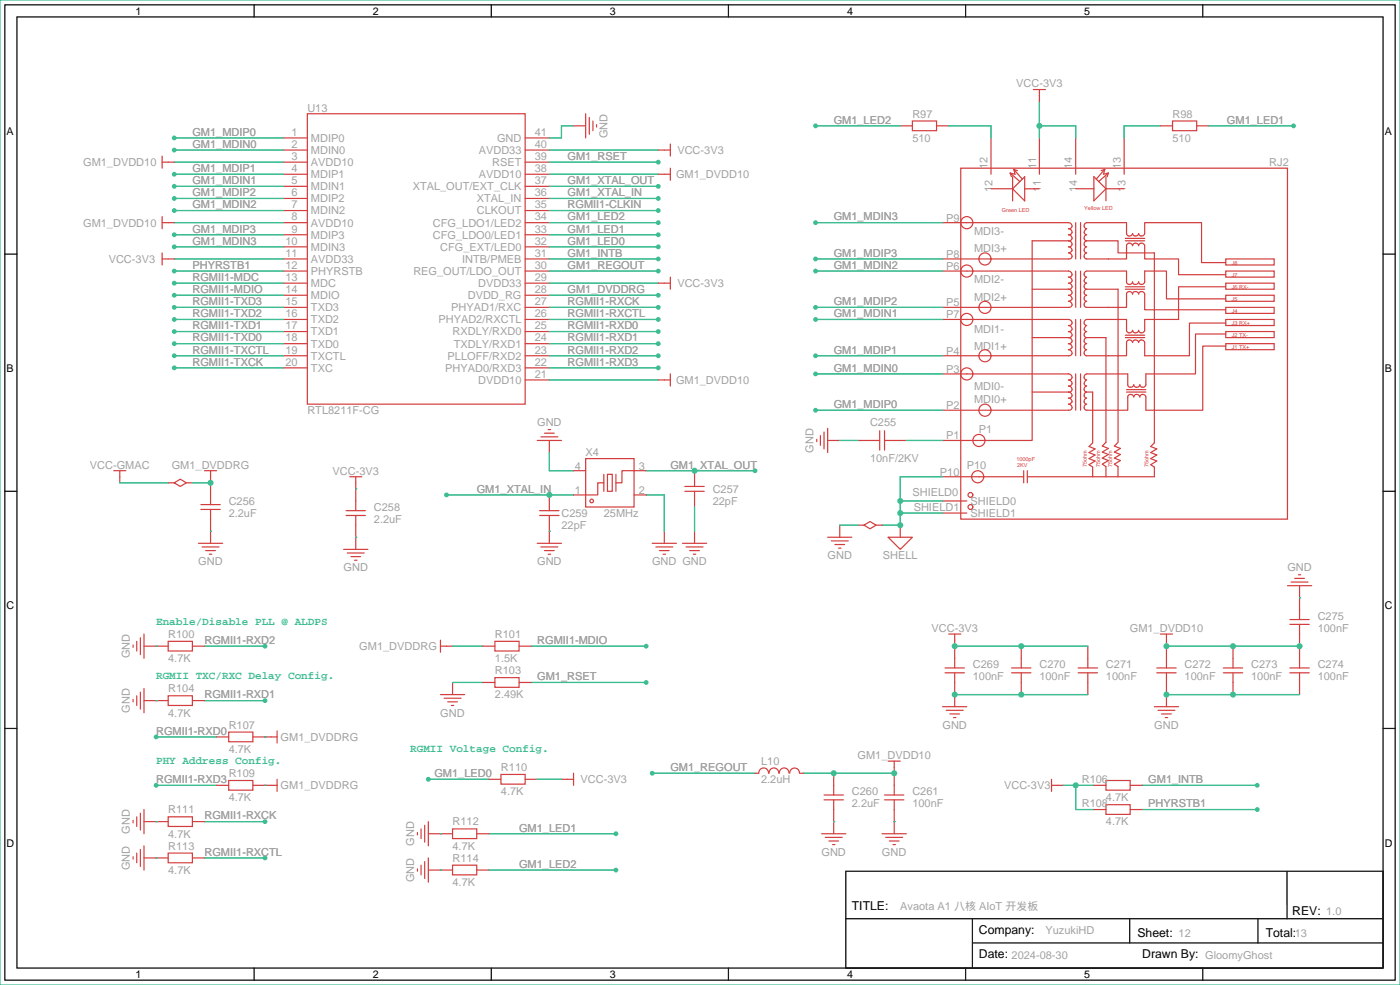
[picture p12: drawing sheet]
<svg xmlns="http://www.w3.org/2000/svg" width="294mm" height="207mm" viewBox="0 0 294 207" stroke-linecap="round" stroke-linejoin="round" font-family="sans-serif">
<path d="M0 0h293.9v206.8h-293.9z" fill="#fff" stroke="#3dbd91" stroke-width=".25"/>
<g fill="#3dbd91">
<circle cx="171.2" cy="46.7" r=".51"/>
<circle cx="171.2" cy="54.4" r=".51"/>
<circle cx="171.2" cy="56.9" r=".51"/>
<circle cx="171.2" cy="64.5" r=".51"/>
<circle cx="171.2" cy="67.1" r=".51"/>
<circle cx="171.2" cy="74.7" r=".51"/>
<circle cx="171.2" cy="78.5" r=".51"/>
<circle cx="171.2" cy="86.1" r=".51"/>
<circle cx="138.2" cy="72.1" r=".51"/>
<circle cx="138.2" cy="69.6" r=".51"/>
<circle cx="138.2" cy="67.1" r=".51"/>
<circle cx="138.2" cy="74.7" r=".51"/>
<circle cx="138.2" cy="64.5" r=".51"/>
<circle cx="138.2" cy="77.2" r=".51"/>
<circle cx="138.2" cy="56.9" r=".51"/>
<circle cx="138.2" cy="62" r=".51"/>
<circle cx="138.2" cy="34" r=".51"/>
<circle cx="138.2" cy="39.1" r=".51"/>
<circle cx="138.2" cy="41.7" r=".51"/>
<circle cx="138.2" cy="44.2" r=".51"/>
<circle cx="138.2" cy="46.7" r=".51"/>
<circle cx="138.2" cy="49.3" r=".51"/>
<circle cx="138.2" cy="51.8" r=".51"/>
<circle cx="138.2" cy="54.4" r=".51"/>
<circle cx="36.6" cy="69.6" r=".51"/>
<circle cx="36.6" cy="72.1" r=".51"/>
<circle cx="36.6" cy="77.2" r=".51"/>
<circle cx="36.6" cy="74.7" r=".51"/>
<circle cx="36.6" cy="59.4" r=".51"/>
<circle cx="36.6" cy="62" r=".51"/>
<circle cx="36.6" cy="64.5" r=".51"/>
<circle cx="36.6" cy="67.1" r=".51"/>
<circle cx="36.6" cy="36.6" r=".51"/>
<circle cx="36.6" cy="39.1" r=".51"/>
<circle cx="36.6" cy="41.7" r=".51"/>
<circle cx="36.6" cy="44.2" r=".51"/>
<circle cx="36.6" cy="49.3" r=".51"/>
<circle cx="36.6" cy="51.8" r=".51"/>
<circle cx="36.6" cy="31.5" r=".51"/>
<circle cx="36.6" cy="29" r=".51"/>
<circle cx="36.6" cy="56.9" r=".51"/>
<circle cx="158.5" cy="98.8" r=".51"/>
<circle cx="93.7" cy="103.9" r=".51"/>
<circle cx="55.6" cy="135.6" r=".51"/>
<circle cx="55.6" cy="147.1" r=".51"/>
<circle cx="32.8" cy="154.7" r=".51"/>
<circle cx="32.8" cy="164.8" r=".51"/>
<circle cx="55.6" cy="172.5" r=".51"/>
<circle cx="55.6" cy="180.1" r=".51"/>
<circle cx="135.6" cy="135.6" r=".51"/>
<circle cx="135.6" cy="143.3" r=".51"/>
<circle cx="89.9" cy="163.6" r=".51"/>
<circle cx="129.3" cy="175" r=".51"/>
<circle cx="129.3" cy="182.6" r=".51"/>
<circle cx="136.9" cy="162.3" r=".51"/>
<circle cx="263.9" cy="164.8" r=".51"/>
<circle cx="263.9" cy="169.9" r=".51"/>
<circle cx="171.2" cy="26.4" r=".51"/>
<circle cx="271.5" cy="26.4" r=".51"/>
</g>
<path d="M1 1h291.9v204.7h-291.9zM3.6 3.6h286.7v199.6h-286.7zM177.5 182.9h112.8v20.3h-112.8z" fill="none" stroke="#000" stroke-width=".25"/>
<g fill="#000" stroke="#000" stroke-width=".25">
<path d="M53.3 1v2.6zM103.1 1v2.6zM152.9 1v2.6zM202.7 1v2.6zM252.5 1v2.6zM1 53.3h2.6zM290.3 53.3h2.6zM1 103.1h2.6zM290.3 103.1h2.6zM1 152.9h2.6zM290.3 152.9h2.6zM177.6 192.8h112.6z"/>
<path d="M204.1 197.9h86.1zM204.1 192.8v10.2zM237.1 192.8v5.1zM264.1 192.8v5.1zM270.2 182.9v9.9zM53.3 203.2v2.5zM103.1 203.2v2.5zM152.9 203.2v2.5zM202.7 203.2v2.5zM252.5 203.2v2.5z"/>
</g>
<g fill="none" stroke="#d43d3d" stroke-width=".25">
<path d="M216.9 18.8h2.6M218.2 18.8v2.5M34 34h2.6M34 32.8v2.5M59.4 29h5.1M59.4 31.5h5.1M59.4 34h5.1M59.4 36.6h5.1M59.4 39.1h5.1M64.5 23.9h45.7v60.9h-45.7zM110.2 29h5.1M110.2 31.5h5.1"/>
<path d="M110.2 34h5.1M110.2 36.6h5.1M110.2 39.1h5.1M120.4 26.4h2.5M122.9 23.9v5.1M123.7 24.6v3.6M124.5 25.4v2M125.2 26.2v.5M138.2 31.5h2.5M138.2 36.6h2.5M140.7 30.2v2.6M140.7 35.3v2.5"/>
<path d="M189 26.4h2.5M191.5 25.4h5.1v2h-5.1zM196.6 26.4h2.5M201.7 35.3h68.6v73.7h-68.6zM208 29v7.6M208 39.6h4.6M212 36.3l2.1 1.8M212 36.3l.3 .8M212.6 37.1v5.1M212.8 35.6l1.8 2M212.8 35.6l.8 .2M212.8 35.6l.3 1-1.1-.3"/>
<path d="M215.1 39.6h3M215.1 37.1v5.1l-2.5-2.6zM218.2 29v7.6M225.8 29v7.6M225.8 39.6h3.8M229.6 37.1l2.6 2.5-2.6 2.6zM231.9 35.6l-1.8 2M231.9 35.6l-.8 .2M231.9 35.6l-.3 1 1.1-.3M232.2 37.1v5.1M232.2 39.6h3.8M232.7 36.3l-2.1 1.8"/>
<path d="M232.7 36.3l-.3 .8M236 29v7.6M243.6 26.4h2.5M246.1 25.4h5.1v2h-5.1zM251.2 26.4h2.5M34 46.7h2.6M34 54.4h2.6M34 45.5v2.5M34 53.1v2.5M59.4 41.7h5.1M59.4 44.2h5.1M59.4 46.7h5.1"/>
<path d="M59.4 49.3h5.1M59.4 51.8h5.1M59.4 54.4h5.1M59.4 56.9h5.1M59.4 59.4h5.1M110.2 41.7h5.1M110.2 44.2h5.1M110.2 46.7h5.1M110.2 49.3h5.1M110.2 51.8h5.1M110.2 54.4h5.1M110.2 56.9h5.1"/>
<path d="M110.2 59.4h5.1M138.2 59.4h2.5M140.7 58.2v2.5M197.9 46.7h26.4a.65 .65 0 0 1 .8 .7 .65 .65 0 0 1-.8 .6 .65 .65 0 0 1 .8 .6 .65 .65 0 0 1-.8 .7 .65 .65 0 0 1 .8 .6 .65 .65 0 0 1-.8 .6M197.9 56.9h26.4a.65 .65 0 0 1 .8 .6 .65 .65 0 0 1-.8 .7 .65 .65 0 0 1 .8 .6 .65 .65 0 0 1-.8 .6 .65 .65 0 0 1 .8 .7 .65 .65 0 0 1-.8 .6M224.3 50.5h-7.6v42h-18.8M224.3 50.5a.65 .65 0 0 1 .8 .7 .65 .65 0 0 1-.8 .6 .65 .65 0 0 1 .8 .7 .65 .65 0 0 1-.8 .6 .65 .65 0 0 1 .8 .6 .65 .65 0 0 1-.8 .7h-26.4M225.8 46.7v7.7M225.8 56.9v7.6M226.8 46.7v7.7M226.8 56.9v7.6M228.1 50.5a.65 .65 0 0 1-.5-.6 .65 .65 0 0 1 .5-.6 .65 .65 0 0 1-.5-.7 .65 .65 0 0 1 .5-.6 .65 .65 0 0 1-.5-.6 .65 .65 0 0 1 .5-.7h8.4v2.3a.65 .65 0 0 0 .6 .5 .65 .65 0 0 0 .6-.5 .65 .65 0 0 0 .7 .5 .65 .65 0 0 0 .6-.5 .65 .65 0 0 0 .6 .5 .65 .65 0 0 0 .7-.5v-2.3h11.9v8.4h5.1"/>
<path d="M228.1 50.5a.65 .65 0 0 0-.5 .7 .65 .65 0 0 0 .5 .6 .65 .65 0 0 0-.5 .7 .65 .65 0 0 0 .5 .6 .65 .65 0 0 0-.5 .6 .65 .65 0 0 0 .5 .7h8.4v-2.8a.65 .65 0 0 1 .6-.6 .65 .65 0 0 1 .6 .6 .65 .65 0 0 1 .7-.6 .65 .65 0 0 1 .6 .6 .65 .65 0 0 1 .6-.6 .65 .65 0 0 1 .7 .6v2.8h7.1v3.3h9.9M228.1 50.5h6.6v2.6h7.6v39.9l-.7 .7 1.2 .5-1.2 .8 1.2 .5-1.2 .8 1.2 .5-1.2 .7 .7 .5v2.1h-26.7M236.2 50h4.1M236.2 50.5h4.1M257.3 54.4h10.2v1.2h-10.2zM257.3 56.9h10.2v1.3h-10.2zM257.3 59.4h10.2v1.3h-10.2zM59.4 62h5.1M59.4 64.5h5.1M59.4 67.1h5.1M59.4 69.6h5.1M59.4 72.1h5.1"/>
<path d="M59.4 74.7h5.1M59.4 77.2h5.1M110.2 62h5.1M110.2 64.5h5.1M110.2 67.1h5.1M110.2 69.6h5.1M110.2 72.1h5.1M110.2 74.7h5.1M110.2 77.2h5.1M110.2 79.8h5.1M138.2 79.8h2.5M140.7 78.5v2.5"/>
<path d="M197.9 67.1h26.4a.65 .65 0 0 1 .8 .6 .65 .65 0 0 1-.8 .6 .65 .65 0 0 1 .8 .7 .65 .65 0 0 1-.8 .6 .65 .65 0 0 1 .8 .6 .65 .65 0 0 1-.8 .7M197.9 78.5h26.4a.65 .65 0 0 1 .8 .6 .65 .65 0 0 1-.8 .7 .65 .65 0 0 1 .8 .6 .65 .65 0 0 1-.8 .6 .65 .65 0 0 1 .8 .7 .65 .65 0 0 1-.8 .6M216.7 60.7h7.6M216.7 70.9h7.6M224.3 60.7a.65 .65 0 0 1 .8 .6 .65 .65 0 0 1-.8 .7 .65 .65 0 0 1 .8 .6 .65 .65 0 0 1-.8 .6 .65 .65 0 0 1 .8 .7 .65 .65 0 0 1-.8 .6h-26.4M224.3 70.9a.65 .65 0 0 1 .8 .6 .65 .65 0 0 1-.8 .6 .65 .65 0 0 1 .8 .7 .65 .65 0 0 1-.8 .6 .65 .65 0 0 1 .8 .6 .65 .65 0 0 1-.8 .7h-26.4M225.8 67.1v7.6M225.8 78.5v7.6M226.8 67.1v7.6M226.8 78.5v7.6M228.1 60.7a.65 .65 0 0 0-.5 .6 .65 .65 0 0 0 .5 .7 .65 .65 0 0 0-.5 .6 .65 .65 0 0 0 .5 .6 .65 .65 0 0 0-.5 .7 .65 .65 0 0 0 .5 .6h8.4v-2.8a.65 .65 0 0 1 .6-.5 .65 .65 0 0 1 .6 .5 .65 .65 0 0 1 .7-.5 .65 .65 0 0 1 .6 .5 .65 .65 0 0 1 .6-.5 .65 .65 0 0 1 .7 .5v3.3h17M228.1 60.7a.65 .65 0 0 1-.5-.6 .65 .65 0 0 1 .5-.7 .65 .65 0 0 1-.5-.6 .65 .65 0 0 1 .5-.6 .65 .65 0 0 1-.5-.7 .65 .65 0 0 1 .5-.6h8.4v2.3a.65 .65 0 0 0 .6 .5 .65 .65 0 0 0 .6-.5 .65 .65 0 0 0 .7 .5 .65 .65 0 0 0 .6-.5 .65 .65 0 0 0 .6 .5 .65 .65 0 0 0 .7-.5v-2.3h4.6v5.8h12.4"/>
<path d="M228.1 70.9h4.1l-.1 22-.7 .7 1.3 .5-1.3 .8 1.3 .5-1.3 .8 1.3 .5-1.3 .7 .7 .5v2.1M228.1 60.7h6.6v32M236.2 60.2h4.1M236.2 60.7h4.1M236.2 70.4h4.1M236.2 70.9h4.1M257.3 62h10.2v1.2h-10.2zM257.3 64.5h10.2v1.3h-10.2zM257.3 67.1h10.2v1.2h-10.2zM257.3 69.6h10.2v1.3h-10.2zM257.3 72.1h10.2v1.3h-10.2zM257.3 67.8h-7.6v6.9h-9.4v-2.8a.65 .65 0 0 0-.7-.5 .65 .65 0 0 0-.6 .5 .65 .65 0 0 0-.6-.5 .65 .65 0 0 0-.7 .5 .65 .65 0 0 0-.6-.5 .65 .65 0 0 0-.6 .5v2.8h-8.4a.65 .65 0 0 1-.5-.7 .65 .65 0 0 1 .5-.6 .65 .65 0 0 1-.5-.6 .65 .65 0 0 1 .5-.7 .65 .65 0 0 1-.5-.6 .65 .65 0 0 1 .5-.6"/>
<path d="M257.3 70.1h-6.3v8.4h-10.5v2.3a.65 .65 0 0 1-.6 .5 .65 .65 0 0 1-.6-.5 .65 .65 0 0 1-.7 .5 .65 .65 0 0 1-.6-.5 .65 .65 0 0 1-.6 .5 .65 .65 0 0 1-.7-.5v-2.3h-8.6a.65 .65 0 0 0-.5 .6 .65 .65 0 0 0 .5 .7l-.4 .3a.57 .57 0 0 0-.1 .6 .57 .57 0 0 0 .5 .3 .65 .65 0 0 0-.5 .7 .65 .65 0 0 0 .5 .6 .65 .65 0 0 0-.5 .6 .65 .65 0 0 0 .5 .7 .65 .65 0 0 0-.5 .6 .65 .65 0 0 0 .5 .6 .65 .65 0 0 0-.5 .7 .65 .65 0 0 0 .5 .6h8.6v-2.8a.65 .65 0 0 1 .7-.5 .65 .65 0 0 1 .6 .5 .65 .65 0 0 1 .6-.5 .65 .65 0 0 1 .7 .5 .65 .65 0 0 1 .6-.5 .65 .65 0 0 1 .6 .5v2.8h12v-13.5h4.8M257.3 60.2h-9.9v6.9h-7.1v2.2a.65 .65 0 0 1-.7 .6 .65 .65 0 0 1-.6-.6 .65 .65 0 0 1-.6 .6 .65 .65 0 0 1-.7-.6 .65 .65 0 0 1-.6 .6 .65 .65 0 0 1-.6-.6v-2.2h-8.4a.65 .65 0 0 0-.5 .6 .65 .65 0 0 0 .5 .6l-.4 .3a.57 .57 0 0 0-.1 .6 .57 .57 0 0 0 .5 .4 .65 .65 0 0 0-.5 .6 .65 .65 0 0 0 .5 .7M23.9 98.8h2.5M25.1 98.8v2.5M42.9 98.8h2.6M44.2 98.8v7.1M112.8 92.5h5.1M113.5 91.7h3.6M114.3 90.9h2M115.1 90.2h.5M115.3 92.5v2.5M120.4 98.8h2.5"/>
<path d="M122.9 96.3h10.2v10.1h-10.2zM126.7 99.6v3.5M127.5 99.6h1v3.5h-1zM129.3 99.6v3.5M135.6 98.8h-5v2.5h-1.3M145.8 98.8v3.3M171.4 92.2v.5M172.2 91.4v2.1M173 90.7v3.5M173.7 92.5h2.6M173.7 89.9v5.1M180.1 92.5h4.6"/>
<path d="M184.7 90.4v4.1M185.7 92.5h4.5M185.7 90.4v4.1M214.9 98.8v2.5M215.6 98.8v2.5M216.7 82.3h7.6M224.3 82.3a.65 .65 0 0 1 .8 .6 .65 .65 0 0 1-.8 .7 .65 .65 0 0 1 .8 .6 .65 .65 0 0 1-.8 .6 .65 .65 0 0 1 .8 .7 .65 .65 0 0 1-.8 .6h-26.4M227.8 82.3h1.6v10.7l-.8 .7 1.3 .5-1.3 .8 1.3 .5-1.3 .8 1.3 .5-1.3 .7 .8 .5v2.1M234.7 92.9l-.8 .7 1.3 .5-1.3 .8 1.3 .5-1.3 .8 1.3 .5-1.3 .7 .8 .5v2.1M236.5 81.8h4M236.5 82.3h4M35.3 101.3h1.3"/>
<path d="M36.6 101.3l1.2-.7 1.3 .7-1.3 .8zM39.1 101.3h1.3M41.7 114h5M42.2 105.9h4M42.2 106.9h4M42.4 114.8h3.6M43.2 115.6h2M43.9 116.3h.5M44.2 106.9v7.1M72.1 115.3h5.1M72.6 108.2h4.1M72.6 107.2h4.1"/>
<path d="M72.9 116.1h3.6M73.4 100.1h2.5M73.7 116.8h2M74.4 117.6h.5M74.7 100.1v7.1M74.7 108.2v7.1M112.8 114h5.1M113.3 108.2h4M113.3 107.2h4M113.5 114.8h3.6M114.3 115.6h2M115.1 116.3h.5"/>
<path d="M115.3 103.9v3.3M115.3 108.2v5.8M126.7 101.3h-1.2v2.6h-5.1M133.1 103.9h2.5M136.9 114h5.1M137.7 114.8h3.5M138.4 115.6h2.1M139.2 116.3h.5M139.4 111.5v2.5M143.3 114h5M143.8 103.1h4M143.8 102.1h4"/>
<path d="M144 114.8h3.6M144.8 115.6h2M145.5 116.3h.5M145.8 103.1v3.3M145.8 111.5v2.5M173.7 112.8h5.1M174.5 113.5h3.6M175.3 114.3h2M176 115.1h.5M176.3 110.2v2.6M180.1 110.2h1.3M181.4 110.2l1.2-.7 1.3 .7-1.3 .8z"/>
<path d="M183.9 110.2h1.3M186.4 112.8h5.1l-2.5 2.5zM189 110.2v2.6M197.9 105.2h5M197.9 107.7h5M197.9 100.1h17M27.9 135.4v.5M28.7 134.6v2.1M29.5 133.9v3.5M30.2 135.6h5.1M30.2 133.1v5.1M35.3 134.6h5.1v2.1h-5.1z"/>
<path d="M40.4 135.6h2.5M92.5 135.6h2.5M92.5 134.4v2.5M101.3 135.6h2.6M103.9 134.6h5.1v2.1h-5.1zM109 135.6h2.5M199.1 133.1h2.6M200.4 133.1v7.1M214.4 135.6v4.6M228.3 135.6v4.6M243.6 133.1h2.5M244.9 133.1v7.1"/>
<path d="M258.8 135.6v4.6M270.3 122.9h5M270.8 130h4M270.8 131.1h4M271 122.2h3.6M271.8 121.4h2M272.5 120.7h.5M272.8 122.9v7.1M272.8 131.1v9.1M27.9 146.8v.5M28.7 146.1v2M29.5 145.3v3.5"/>
<path d="M30.2 144.5v5.1M30.2 147.1h5.1M35.3 146.1h5.1v2h-5.1zM40.4 147.1h2.5M45.5 154.7h2.5M48 153.7h5.1v2h-5.1zM53.1 154.7h5.1M58.2 153.4v2.6M92.5 145.8h5M93.2 146.6h3.6M94 147.3h2M94.7 148.1h.5"/>
<path d="M95 143.3v2.5M101.3 143.3h2.6M103.9 142.2h5.1v2.1h-5.1zM109 143.3h2.5M186.4 159.8h2.6M187.7 159.8v7.1M197.9 148.3h5M198.4 140.2h4M198.4 141.2h4M198.6 149.1h3.6M199.4 149.9h2M200.2 150.6h.5"/>
<path d="M200.4 141.2v7.1M212.3 140.2h4.1M212.3 141.2h4.1M214.4 141.2v4.6M226.3 140.2h4.1M226.3 141.2h4.1M228.3 141.2v4.6M242.3 148.3h5.1M242.8 140.2h4.1M242.8 141.2h4.1M243.1 149.1h3.5M243.8 149.9h2.1"/>
<path d="M244.6 150.6h.5M244.9 141.2v7.1M256.8 140.2h4.1M256.8 141.2h4.1M258.8 141.2v4.6M270.8 140.2h4M270.8 141.2h4M272.8 141.2v4.6M27.9 172.2v.5M27.9 179.8v.5M28.7 171.5v2M28.7 179.1v2"/>
<path d="M29.5 170.7v3.5M29.5 178.3v3.6M30.2 169.9v5.1M30.2 177.5v5.1M30.2 172.5h5.1M35.3 171.5h5.1v2h-5.1zM35.3 179.1h5.1v2h-5.1zM40.4 172.5h2.5M45.5 164.8h2.5M48 163.8h5.1v2.1h-5.1zM53.1 164.8h5.1M58.2 163.6v2.5"/>
<path d="M87.6 174.8v.5M88.4 174v2M89.2 173.2v3.6M89.9 175h5.1M89.9 172.5v5M95 174h5.1v2h-5.1zM100.1 175h2.5M102.6 163.6h2.6M105.2 162.6h5v2h-5zM110.2 163.6h2.6M117.9 163.6h2.5M120.4 162.3v2.5"/>
<path d="M161.3 162.3a1.01 1.01 0 0 0-1-1.1 1.01 1.01 0 0 0-1 1.1h-.8M161.4 162.3a1.01 1.01 0 0 1 1.1-1.1 1.01 1.01 0 0 1 1 1.1M163.6 162.3a1.01 1.01 0 0 1 1-1.1 1.01 1.01 0 0 1 1 1.1M165.8 162.3a1.01 1.01 0 0 1 1-1.1 1.01 1.01 0 0 1 1 1.1M167.9 162.3h.8M172.5 175h5M173 166.9h4M173 167.9h4M173.2 175.8h3.6M174 176.5h2M174.8 177.3h.5M175 162.3v4.6"/>
<path d="M175 167.9v7.1M185.2 175h5M185.7 166.9h4M185.7 167.9h4M185.9 175.8h3.6M186.7 176.5h2M187.5 177.3h.5M187.7 167.9v7.1M220.7 164.8h2.6M220.7 163.6v2.5M229.6 164.8h2.6M229.6 169.9h2.6"/>
<path d="M232.2 163.8h5v2.1h-5zM232.2 168.9h5v2h-5zM237.2 164.8h2.6M237.2 169.9h2.6M30.2 180.1h5.1M40.4 180.1h2.5M87.6 182.4v.5M88.4 181.6v2M89.2 180.8v3.6M89.9 180.1v5.1M89.9 182.6h5.1M95 181.6h5.1v2h-5.1z"/>
<path d="M100.1 182.6h2.5"/>
<circle cx="202.9" cy="46.7" r="1.27"/>
<circle cx="202.9" cy="56.9" r="1.27"/>
<circle cx="206.8" cy="54.4" r="1.27"/>
<circle cx="202.9" cy="78.5" r="1.27"/>
<circle cx="202.9" cy="67.1" r="1.27"/>
<circle cx="206.8" cy="74.7" r="1.27"/>
<circle cx="206.8" cy="64.5" r="1.27"/>
<circle cx="205.5" cy="92.5" r="1.27"/>
<circle cx="206.8" cy="86.1" r="1.27"/>
<circle cx="124.2" cy="105.2" r=".38"/>
<circle cx="203.7" cy="106.4" r=".51"/>
<circle cx="203.7" cy="103.9" r=".51"/>
<circle cx="205.2" cy="100.1" r="1.27"/>
</g>
<g fill="none" stroke="#3dbd91" stroke-width=".25">
<path d="M36.6 36.6h22.8M36.6 31.5h22.8M36.6 34h22.8M36.6 39.1h22.8M36.6 29h22.8M115.3 36.6h22.9M115.3 31.5h22.9M115.3 34h22.9M115.3 39.1h22.9M120.4 26.4h-2.5v2.6h-2.6M171.2 26.4h17.8M199.1 26.4h8.9v2.6"/>
<path d="M218.2 26.4h7.6v2.6M218.2 21.3v7.7M243.6 26.4h-7.6v2.6M253.7 26.4h17.8M36.6 46.7h22.8M36.6 54.4h22.8M36.6 56.9h22.8M36.6 59.4h22.8M36.6 41.7h22.8M36.6 44.2h22.8M36.6 49.3h22.8M36.6 51.8h22.8"/>
<path d="M115.3 46.7h22.9M115.3 54.4h22.9M115.3 56.9h22.9M115.3 59.4h22.9M115.3 41.7h22.9M115.3 44.2h22.9M115.3 49.3h22.9M115.3 51.8h22.9M171.2 46.7h26.7M171.2 54.4h26.7M171.2 56.9h26.7M36.6 64.5h22.8"/>
<path d="M36.6 67.1h22.8M36.6 74.7h22.8M36.6 72.1h22.8M36.6 69.6h22.8M36.6 77.2h22.8M36.6 62h22.8M115.3 64.5h22.9M115.3 67.1h22.9M115.3 74.7h22.9M115.3 72.1h22.9M115.3 69.6h22.9M115.3 77.2h22.9"/>
<path d="M115.3 79.8h22.9M115.3 62h22.9M171.2 64.5h26.7M171.2 67.1h26.7M171.2 74.7h26.7M171.2 78.5h26.7M115.3 95v3.8h5.1M135.6 98.8h22.9M171.2 86.1h26.7M176.3 92.5h3.8M190.2 92.5h7.7M25.1 101.3h10.2"/>
<path d="M40.4 101.3h3.8M44.2 111.5h.1M74.7 112.8h.1M74.7 102.6h.1M93.7 103.9h26.7M115.3 111.5h.1M135.6 103.9h3.8v7.6M145.8 106.4v5.1M176.3 110.2h3.8M189 107.7h8.9M189 105.2h8.9M197.9 100.1h-8.9v10.1h-3.8"/>
<path d="M32.8 135.6h.1M42.9 135.6h12.7M95 135.6h6.3M111.5 135.6h24.1M200.4 135.6h27.9M244.9 135.6h27.9M272.8 125.5h.1M32.8 147.1h.1M32.8 154.7h12.7M42.9 147.1h12.7M55.6 154.7h.1M95 143.3h6.3"/>
<path d="M111.5 143.3h24.1M200.4 145.8h27.9M244.9 145.8h27.9M32.8 172.5h.1M32.8 164.8h12.7M42.9 172.5h12.7M55.6 164.8h.1M89.9 163.6h12.7M92.5 175h.1M102.6 175h26.7M112.8 163.6h5.1M136.9 162.3h21.6"/>
<path d="M168.7 162.3h19M175 172.5h.1M187.7 172.5h.1M223.3 164.8h6.3M225.8 164.8v5.1h3.8M239.8 164.8h24.1M239.8 169.9h24.1M32.8 180.1h.1M42.9 180.1h12.7M92.5 182.6h.1M102.6 182.6h26.7"/>
</g>
<g fill="#3dbd91">
<circle cx="145.8" cy="98.8" r=".63"/>
<circle cx="115.3" cy="103.9" r=".63"/>
<circle cx="189" cy="107.7" r=".63"/>
<circle cx="189" cy="110.2" r=".63"/>
<circle cx="189" cy="105.2" r=".63"/>
<circle cx="44.2" cy="101.3" r=".63"/>
<circle cx="175" cy="162.3" r=".63"/>
<circle cx="187.7" cy="162.3" r=".63"/>
<circle cx="225.8" cy="164.8" r=".63"/>
<circle cx="218.2" cy="26.4" r=".63"/>
<circle cx="214.4" cy="135.6" r=".63"/>
<circle cx="200.4" cy="135.6" r=".63"/>
<circle cx="214.4" cy="145.8" r=".63"/>
<circle cx="200.4" cy="145.8" r=".63"/>
<circle cx="244.9" cy="135.6" r=".63"/>
<circle cx="258.8" cy="135.6" r=".63"/>
<circle cx="272.8" cy="135.6" r=".63"/>
<circle cx="244.9" cy="145.8" r=".63"/>
<circle cx="258.8" cy="145.8" r=".63"/>
</g>
<g font-size="2.6">
<text x="178.8" y="191">TITLE:</text>
<text x="205.5" y="196.1">Company:</text>
<text x="238.8" y="196.6">Sheet: 12</text>
<text x="265.7" y="196.6">Total:13</text>
<text x="271.3" y="192">REV: 1.0</text>
<text x="205.5" y="201.2">Date: 2024-08-30</text>
<text x="239.8" y="201.2">Drawn By: GloomyGhost</text>
</g>
<g font-size="2.3" fill="#a2a2a2">
<text x="64.5" y="23.4">U13</text>
<text x="213.3" y="18.3">VCC-3V3</text>
<text x="40.4" y="28.5">GM1_MDIP0</text>
<text x="61.2" y="28.5">1</text>
<text x="65.3" y="29.8">MDIP0</text>
<text x="104.3" y="29.8">GND</text>
<text x="112.3" y="28.5">41</text>
<text x="127.6" y="29" transform="rotate(-90 127.6 29)">GND</text>
<text x="175" y="26">GM1_LED2</text>
<text x="191.5" y="24.7">R97</text>
<text x="191.5" y="29.8">510</text>
<text x="246.1" y="24.7">R98</text>
<text x="246.1" y="29.8">510</text>
<text x="257.6" y="26">GM1_LED1</text>
<text x="17.4" y="34.8">GM1_DVDD10</text>
<text x="40.4" y="31">GM1_MDIN0</text>
<text x="61.2" y="33.6">3</text>
<text x="61.2" y="31">2</text>
<text x="65.3" y="34.8">AVDD10</text>
<text x="65.3" y="32.3">MDIN0</text>
<text x="100.5" y="32.3">AVDD33</text>
<text x="103.3" y="34.8">RSET</text>
<text x="112.3" y="31">40</text>
<text x="112.3" y="33.6">39</text>
<text x="119.1" y="33.6">GM1_RSET</text>
<text x="142.2" y="32.3">VCC-3V3</text>
<text x="207.3" y="35.5" transform="rotate(-90 207.3 35.5)">12</text>
<text x="217.5" y="35.5" transform="rotate(-90 217.5 35.5)">11</text>
<text x="225.1" y="35.5" transform="rotate(-90 225.1 35.5)">14</text>
<text x="235.2" y="35.5" transform="rotate(-90 235.2 35.5)">13</text>
<text x="266.4" y="34.8">RJ2</text>
<text x="40.4" y="36.1">GM1_MDIP1</text>
<text x="40.4" y="38.7">GM1_MDIN1</text>
<text x="40.4" y="41.2">GM1_MDIP2</text>
<text x="61.2" y="41.2">6</text>
<text x="61.2" y="38.7">5</text>
<text x="61.2" y="36.1">4</text>
<text x="65.3" y="39.9">MDIN1</text>
<text x="65.3" y="37.4">MDIP1</text>
<text x="86.6" y="39.9">XTAL_OUT/EXT_CLK</text>
<text x="100.5" y="37.4">AVDD10</text>
<text x="112.3" y="36.1">38</text>
<text x="112.3" y="38.7">37</text>
<text x="112.3" y="41.2">36</text>
<text x="119.1" y="38.7">GM1_XTAL_OUT</text>
<text x="119.1" y="41.2">GM1_XTAL_IN</text>
<text x="141.9" y="37.4">GM1_DVDD10</text>
<text x="208.3" y="40.4" transform="rotate(-90 208.3 40.4)">12</text>
<text x="218.5" y="40.4" transform="rotate(-90 218.5 40.4)">11</text>
<text x="226.1" y="40.4" transform="rotate(-90 226.1 40.4)">14</text>
<text x="236.3" y="40.4" transform="rotate(-90 236.3 40.4)">13</text>
<text x="17.4" y="47.5">GM1_DVDD10</text>
<text x="40.4" y="43.7">GM1_MDIN2</text>
<text x="61.2" y="46.3">8</text>
<text x="61.2" y="43.7">7</text>
<text x="65.3" y="47.5">AVDD10</text>
<text x="65.3" y="45">MDIN2</text>
<text x="65.3" y="42.5">MDIP2</text>
<text x="90.9" y="47.5">CFG_LDO1/LED2</text>
<text x="100.1" y="42.5">XTAL_IN</text>
<text x="100.1" y="45">CLKOUT</text>
<text x="112.3" y="43.7">35</text>
<text x="112.3" y="46.3">34</text>
<text x="119.1" y="43.7">RGMII1-CLKIN</text>
<text x="119.1" y="46.3">GM1_LED2</text>
<text x="175" y="46.3">GM1_MDIN3</text>
<text x="198.6" y="46.5">P9</text>
<text x="40.4" y="48.8">GM1_MDIP3</text>
<text x="40.4" y="51.4">GM1_MDIN3</text>
<text x="59.9" y="53.9">11</text>
<text x="59.9" y="51.4">10</text>
<text x="61.2" y="48.8">9</text>
<text x="65.3" y="52.6">MDIN3</text>
<text x="65.3" y="50.1">MDIP3</text>
<text x="90.9" y="50.1">CFG_LDO0/LED1</text>
<text x="92.4" y="52.6">CFG_EXT/LED0</text>
<text x="112.3" y="48.8">33</text>
<text x="112.3" y="51.4">32</text>
<text x="112.3" y="53.9">31</text>
<text x="119.1" y="48.8">GM1_LED1</text>
<text x="119.1" y="51.4">GM1_LED0</text>
<text x="119.1" y="53.9">GM1_INTB</text>
<text x="175" y="53.9">GM1_MDIP3</text>
<text x="204.5" y="49.3">MDI3-</text>
<text x="204.5" y="52.9">MDI3+</text>
<text x="22.8" y="55.2">VCC-3V3</text>
<text x="40.4" y="59">RGMII1-MDC</text>
<text x="40.4" y="56.4">PHYRSTB1</text>
<text x="59.9" y="59">13</text>
<text x="59.9" y="56.4">12</text>
<text x="65.3" y="57.7">PHYRSTB</text>
<text x="65.3" y="55.2">AVDD33</text>
<text x="86.8" y="57.7">REG_OUT/LDO_OUT</text>
<text x="97" y="55.2">INTB/PMEB</text>
<text x="112.3" y="56.4">30</text>
<text x="112.3" y="59">29</text>
<text x="119.1" y="56.4">GM1_REGOUT</text>
<text x="175" y="56.4">GM1_MDIN2</text>
<text x="198.6" y="56.7">P6</text>
<text x="198.6" y="54.1">P8</text>
<text x="204.5" y="59.5">MDI2-</text>
<text x="40.4" y="61.5">RGMII1-MDIO</text>
<text x="40.4" y="64.1">RGMII1-TXD3</text>
<text x="59.9" y="64.1">15</text>
<text x="59.9" y="61.5">14</text>
<text x="65.3" y="65.3">TXD3</text>
<text x="65.3" y="62.8">MDIO</text>
<text x="65.3" y="60.2">MDC</text>
<text x="94.7" y="65.3">PHYAD1/RXC</text>
<text x="98.2" y="62.8">DVDD_RG</text>
<text x="100.4" y="60.2">DVDD33</text>
<text x="112.3" y="61.5">28</text>
<text x="112.3" y="64.1">27</text>
<text x="119.1" y="64.1">RGMII1-RXCK</text>
<text x="119.1" y="61.5">GM1_DVDDRG</text>
<text x="142.2" y="60.2">VCC-3V3</text>
<text x="175" y="64.1">GM1_MDIP2</text>
<text x="198.6" y="64.3">P5</text>
<text x="204.5" y="63.3">MDI2+</text>
<text x="40.4" y="69.1">RGMII1-TXD1</text>
<text x="40.4" y="71.7">RGMII1-TXD0</text>
<text x="40.4" y="66.6">RGMII1-TXD2</text>
<text x="59.9" y="71.7">18</text>
<text x="59.9" y="69.1">17</text>
<text x="59.9" y="66.6">16</text>
<text x="65.3" y="70.4">TXD1</text>
<text x="65.3" y="67.9">TXD2</text>
<text x="92" y="67.9">PHYAD2/RXCTL</text>
<text x="95" y="70.4">RXDLY/RXD0</text>
<text x="112.3" y="66.6">26</text>
<text x="112.3" y="69.1">25</text>
<text x="112.3" y="71.7">24</text>
<text x="119.1" y="71.7">RGMII1-RXD1</text>
<text x="119.1" y="69.1">RGMII1-RXD0</text>
<text x="119.1" y="66.6">RGMII1-RXCTL</text>
<text x="175" y="66.6">GM1_MDIN1</text>
<text x="198.6" y="66.8">P7</text>
<text x="204.5" y="69.9">MDI1-</text>
<text x="40.4" y="76.8">RGMII1-TXCK</text>
<text x="40.4" y="74.2">RGMII1-TXCTL</text>
<text x="59.9" y="76.8">20</text>
<text x="59.9" y="74.2">19</text>
<text x="65.3" y="75.5">TXCTL</text>
<text x="65.3" y="72.9">TXD0</text>
<text x="93.9" y="75.5">PLLOFF/RXD2</text>
<text x="95.2" y="72.9">TXDLY/RXD1</text>
<text x="112.3" y="74.2">23</text>
<text x="112.3" y="76.8">22</text>
<text x="119.1" y="74.2">RGMII1-RXD2</text>
<text x="119.1" y="76.8">RGMII1-RXD3</text>
<text x="175" y="74.2">GM1_MDIP1</text>
<text x="198.6" y="74.4">P4</text>
<text x="204.5" y="73.4">MDI1+</text>
<text x="65.3" y="78">TXC</text>
<text x="93.4" y="78">PHYAD0/RXD3</text>
<text x="100.4" y="80.6">DVDD10</text>
<text x="112.3" y="79.3">21</text>
<text x="141.9" y="80.6">GM1_DVDD10</text>
<text x="175" y="78">GM1_MDIN0</text>
<text x="198.6" y="78.3">P3</text>
<text x="204.5" y="81.8">MDI0-</text>
<text x="64.5" y="86.9">RTL8211F-CG</text>
<text x="112.8" y="89.5">GND</text>
<text x="175" y="85.6">GM1_MDIP0</text>
<text x="182.6" y="89.5">C255</text>
<text x="198.6" y="85.9">P2</text>
<text x="204.5" y="84.6">MDI0+</text>
<text x="122.9" y="95.8">X4</text>
<text x="170.7" y="95" transform="rotate(-90 170.7 95)">GND</text>
<text x="198.6" y="92.2">P1</text>
<text x="205.5" y="91">P1</text>
<text x="18.9" y="98.3">VCC-GMAC</text>
<text x="36.1" y="98.3">GM1_DVDDRG</text>
<text x="69.8" y="99.6">VCC-3V3</text>
<text x="120.6" y="98.6">4</text>
<text x="134.1" y="98.6">3</text>
<text x="140.7" y="98.3">GM1_XTAL_OUT</text>
<text x="182.6" y="97.1">10nF/2KV</text>
<text x="197.3" y="99.8">P10</text>
<text x="202.9" y="98.3">P10</text>
<text x="48" y="106">C256</text>
<text x="78.5" y="107.2">C258</text>
<text x="100.1" y="103.4">GM1_XTAL_IN</text>
<text x="120.6" y="103.7">1</text>
<text x="134.1" y="103.7">2</text>
<text x="149.6" y="103.4">C257</text>
<text x="149.6" y="106">22pF</text>
<text x="191.5" y="104.2">SHIELD0</text>
<text x="191.8" y="107.2">SHIELD1</text>
<text x="203.7" y="105.9">SHIELD0</text>
<text x="48" y="108.5">2.2uF</text>
<text x="78.5" y="109.8">2.2uF</text>
<text x="117.9" y="108.5">C259</text>
<text x="117.9" y="111">22pF</text>
<text x="126.7" y="108.5">25MHz</text>
<text x="203.7" y="108.5">SHIELD1</text>
<text x="41.6" y="118.7">GND</text>
<text x="72.1" y="119.9">GND</text>
<text x="112.8" y="118.7">GND</text>
<text x="136.9" y="118.7">GND GND</text>
<text x="173.7" y="117.4">GND</text>
<text x="185.3" y="117.4">SHELL</text>
<text x="270.2" y="119.9">GND</text>
<text x="276.6" y="130.1">C275</text>
<text x="35.3" y="133.9">R100</text>
<text x="42.9" y="135.2">RGMII1-RXD2</text>
<text x="75.4" y="136.4">GM1_DVDDRG</text>
<text x="103.9" y="133.9">R101</text>
<text x="112.8" y="135.2">RGMII1-MDIO</text>
<text x="195.5" y="132.6">VCC-3V3</text>
<text x="237.2" y="132.6">GM1_DVDD10</text>
<text x="276.6" y="132.6">100nF</text>
<text x="27.2" y="138.2" transform="rotate(-90 27.2 138.2)">GND</text>
<text x="35.3" y="139">4.7K</text>
<text x="103.9" y="139">1.5K</text>
<text x="103.9" y="141.5">R103</text>
<text x="112.8" y="142.8">GM1_RSET</text>
<text x="204.2" y="140.3">C269</text>
<text x="204.2" y="142.8">100nF</text>
<text x="218.2" y="140.3">C270</text>
<text x="218.2" y="142.8">100nF</text>
<text x="232.2" y="140.3">C271</text>
<text x="232.2" y="142.8">100nF</text>
<text x="248.7" y="140.3">C272</text>
<text x="248.7" y="142.8">100nF</text>
<text x="262.6" y="140.3">C273</text>
<text x="262.6" y="142.8">100nF</text>
<text x="276.6" y="140.3">C274</text>
<text x="276.6" y="142.8">100nF</text>
<text x="27.2" y="149.6" transform="rotate(-90 27.2 149.6)">GND</text>
<text x="35.3" y="145.3">R104</text>
<text x="42.9" y="146.6">RGMII1-RXD1</text>
<text x="103.9" y="146.6">2.49K</text>
<text x="32.8" y="154.2">RGMII1-RXD0</text>
<text x="35.3" y="150.4">4.7K</text>
<text x="48" y="153">R107</text>
<text x="58.9" y="155.5">GM1_DVDDRG</text>
<text x="92.4" y="150.4">GND</text>
<text x="197.8" y="153">GND</text>
<text x="242.3" y="153">GND</text>
<text x="48" y="158">4.7K</text>
<text x="105.2" y="161.8">R110</text>
<text x="140.7" y="161.8">GM1_REGOUT</text>
<text x="159.8" y="160.6">L10</text>
<text x="180" y="159.3">GM1_DVDD10</text>
<text x="32.8" y="164.4">RGMII1-RXD3</text>
<text x="48" y="163.1">R109</text>
<text x="58.9" y="165.7">GM1_DVDDRG</text>
<text x="91.2" y="163.1">GM1_LED0</text>
<text x="105.2" y="166.9">4.7K</text>
<text x="121.9" y="164.4">VCC-3V3</text>
<text x="159.8" y="164.4">2.2uH</text>
<text x="178.8" y="166.9">C260</text>
<text x="191.5" y="166.9">C261</text>
<text x="210.8" y="165.7">VCC-3V3</text>
<text x="227.1" y="164.4">R106</text>
<text x="241" y="164.4">GM1_INTB</text>
<text x="35.3" y="170.7">R111</text>
<text x="42.9" y="172">RGMII1-RXCK</text>
<text x="48" y="168.2">4.7K</text>
<text x="95" y="173.3">R112</text>
<text x="178.8" y="169.5">2.2uF</text>
<text x="191.5" y="169.5">100nF</text>
<text x="227.1" y="169.5">R108</text>
<text x="232.2" y="168.2">4.7K</text>
<text x="232.2" y="173.3">4.7K</text>
<text x="241" y="169.5">PHYRSTB1</text>
<text x="27.2" y="175" transform="rotate(-90 27.2 175)">GND</text>
<text x="35.3" y="175.8">4.7K</text>
<text x="35.3" y="178.4">R113</text>
<text x="42.9" y="179.6">RGMII1-RXCTL</text>
<text x="86.9" y="177.6" transform="rotate(-90 86.9 177.6)">GND</text>
<text x="95" y="178.4">4.7K</text>
<text x="109" y="174.5">GM1_LED1</text>
<text x="172.4" y="179.6">GND</text>
<text x="185.1" y="179.6">GND</text>
<text x="27.2" y="182.7" transform="rotate(-90 27.2 182.7)">GND</text>
<text x="35.3" y="183.4">4.7K</text>
<text x="86.9" y="185.2" transform="rotate(-90 86.9 185.2)">GND</text>
<text x="95" y="180.9">R114</text>
<text x="95" y="186">4.7K</text>
<text x="109" y="182.2">GM1_LED2</text>
<text x="189" y="191.1">Avaota A1 八核 AIoT 开发板</text>
<text x="219.5" y="196.1">YuzukiHD</text>
</g>
<g font-size="2.3" fill="#3dbc91">
<text x="32.8" y="131.1">Enable/Disable PLL @ ALDPS</text>
<text x="32.8" y="142.6">RGMII TXC/RXC Delay Config.</text>
<text x="32.8" y="160.3">PHY Address Config.</text>
<text x="86.1" y="157.8">RGMII Voltage Config.</text>
</g>
<g font-size="2.2">
<text x="28.4" y="3.1">1</text>
<text x="78.2" y="3.1">2</text>
<text x="128" y="3.1">3</text>
<text x="177.8" y="3.1">4</text>
<text x="227.6" y="3.1">5</text>
<text x="1.4" y="28.3">A</text>
<text x="290.7" y="28.3">A</text>
<text x="1.4" y="78.1">B</text>
<text x="290.7" y="78.1">B</text>
<text x="1.4" y="127.9">C</text>
<text x="290.7" y="127.9">C</text>
<text x="1.4" y="177.7">D</text>
<text x="290.7" y="177.7">D</text>
<text x="28.4" y="205.3">1</text>
<text x="78.2" y="205.3">2</text>
<text x="128" y="205.3">3</text>
<text x="177.8" y="205.3">4</text>
<text x="227.6" y="205.3">5</text>
</g>
<g font-size="1.2" fill="#d43d3d">
<text x="210.3" y="44.4">Green LED</text>
<text x="227.6" y="44.1">Yellow LED</text>
<text x="258.6" y="55.6">J8</text>
<text x="258.6" y="58.1">J7</text>
<text x="258.6" y="60.7">J6 RX-</text>
<text x="258.6" y="63.2">J5</text>
<text x="258.6" y="65.7">J4</text>
<text x="258.6" y="68.3">J3 RX+</text>
<text x="258.6" y="70.8">J2 TX-</text>
<text x="258.6" y="73.4">J1 TX+</text>
<text x="213.4" y="96.8">1000pF</text>
<text x="213.5" y="98">2KV</text>
<text x="228.1" y="98.1" transform="rotate(-90 228.1 98.1)">75ohm</text>
<text x="230.9" y="98.1" transform="rotate(-90 230.9 98.1)">75ohm</text>
<text x="233.5" y="98.1" transform="rotate(-90 233.5 98.1)">75ohm</text>
<text x="241.1" y="98.1" transform="rotate(-90 241.1 98.1)">75ohm</text>
</g>
</svg>
